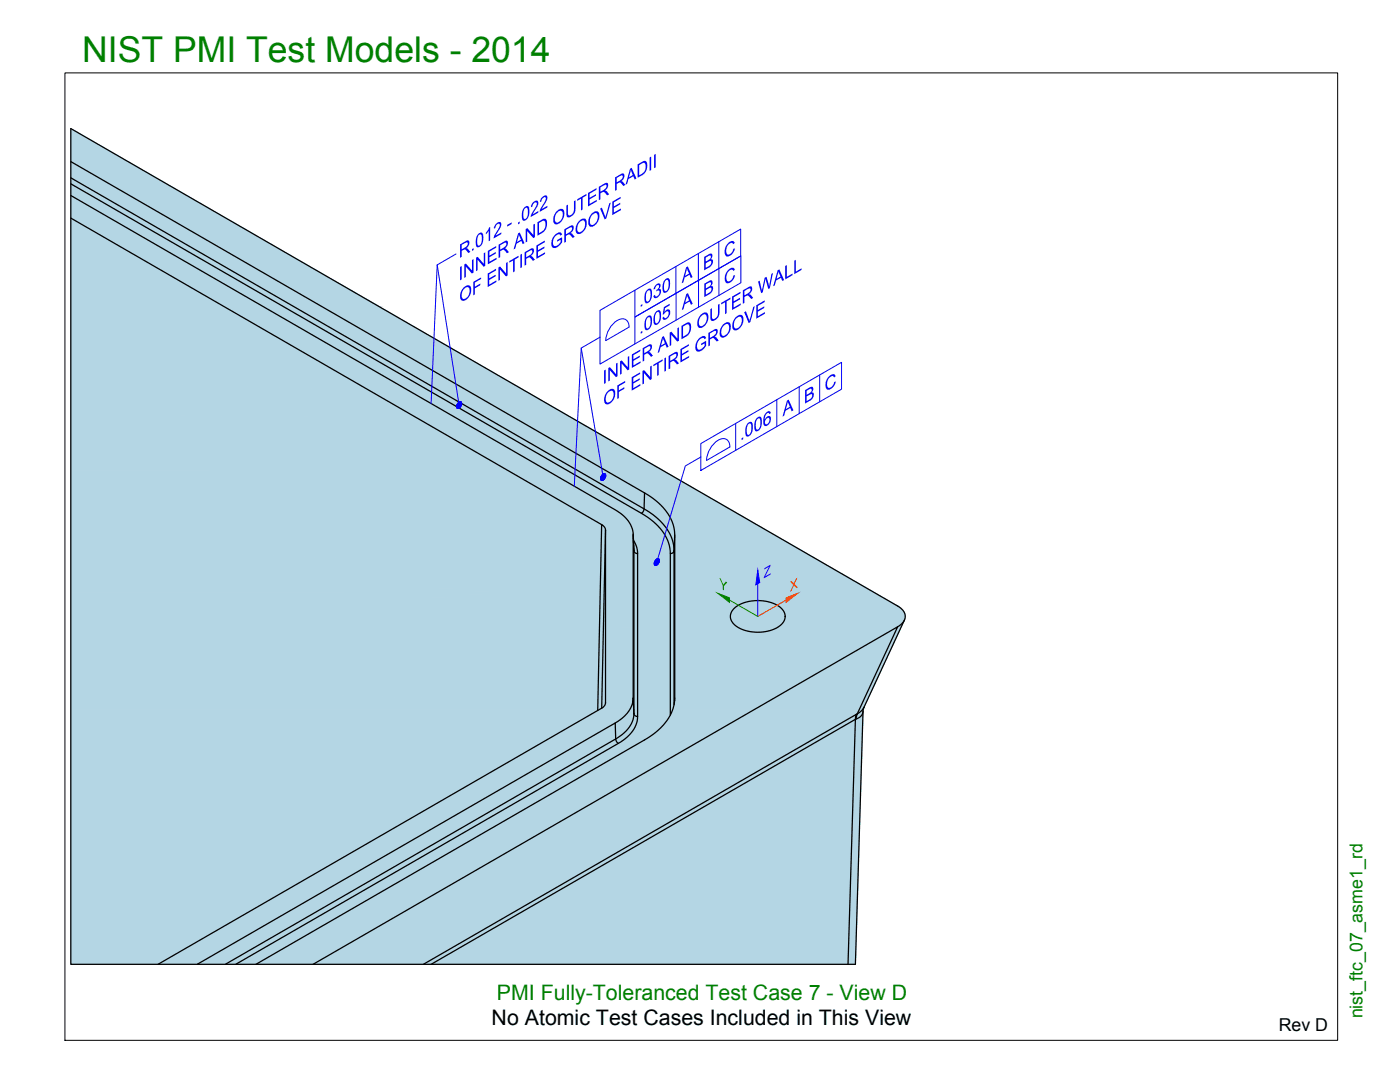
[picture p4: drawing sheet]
<svg xmlns="http://www.w3.org/2000/svg" width="279mm" height="216mm" viewBox="0 0 279 216" stroke-linecap="round" stroke-linejoin="round" font-family="sans-serif">
<!-- layer: Hat -->
<g fill="#b4d6e4" stroke="#b4d6e4" stroke-width=".2">
<path d="M14.1 58.6h57.1z"/>
<path d="M14.1 58.8h57.4z"/>
<path d="M14.1 59h57.8z"/>
<path d="M14.1 59.2h58.2z"/>
<path d="M14.1 59.4l58.6 .1z"/>
<path d="M14.1 59.7h59z"/>
<path d="M14.1 59.9h59.4z"/>
<path d="M14.1 60.2h59.9z"/>
<path d="M14.1 60.4l60.3 .1z"/>
<path d="M14.1 60.7h60.7z"/>
<path d="M14.1 60.9l61.2 .1z"/>
<path d="M14.1 61.2h61.6z"/>
<path d="M14.1 76.1l92.4 2.9h-92.4z"/>
<path d="M14.1 82.8l100.4 .8h-100.4z"/>
<path d="M14.1 83.9l101.2 .2h-101.2z"/>
<path d="M14.1 84.4l102.1 .2h-102.1z"/>
<path d="M14.1 84.9l102.9 .2h-102.9z"/>
<path d="M14.1 85.4l103.9 .2h-103.9z"/>
<path d="M14.1 85.9l104.8 .3h-104.8z"/>
<path d="M14.1 86.5l105.8 .2h-105.8z"/>
<path d="M14.1 87.1l106.9 .2h-106.9z"/>
<path d="M14.1 87.7l107.9 .3h-107.9z"/>
<path d="M14.1 88.3l109 .3h-109z"/>
<path d="M14.1 88.9l110.1 .3h-110.1z"/>
<path d="M14.1 89.6l111.2 .3h-111.2z"/>
<path d="M14.1 90.2l112.4 .3h-112.4z"/>
<path d="M14.1 90.9l113.5 .3h-113.5z"/>
<path d="M14.1 91.5l114.6 .3h-114.6z"/>
<path d="M14.1 92.2l115.8 .3h-115.8z"/>
<path d="M14.1 92.8l116.9 .4h-116.9z"/>
<path d="M14.1 93.5l118.1 .3h-118.1z"/>
<path d="M14.1 94.2l119.2 .3h-119.2z"/>
<path d="M14.1 109.6l154 5h-154z"/>
<path d="M14.1 114.7l154.8 .3h-154.8z"/>
<path d="M14.1 115.2l155.7 .3h-155.7z"/>
<path d="M14.1 115.7l156.6 .3h-156.6z"/>
<path d="M14.1 116.2l157.5 .4h-157.5z"/>
<path d="M14.1 116.7l158.5 .4h-158.5z"/>
<path d="M14.1 117.3l159.4 .4h-159.4z"/>
<path d="M14.1 117.9l160.5 .4h-160.5z"/>
<path d="M14.1 118.5l161.5 .4h-161.5z"/>
<path d="M14.1 119.1l162.6 .4h-162.6z"/>
<path d="M14.1 119.7l163.7 .5h-163.7z"/>
<path d="M14.1 120.4l164.8 .4h-164.8z"/>
<path d="M14.1 120.8l165 .1z"/>
<path d="M14.1 121l165.4 .1h-165.4z"/>
<path d="M14.1 121.2l165.6 .1h-165.6z"/>
<path d="M14.1 121.4l165.8 .1z"/>
<path d="M14.1 121.5h165.9z"/>
<path d="M14.1 121.6l166.1 .2h-166.1z"/>
<path d="M14.1 121.8l166.2 .2h-166.2z"/>
<path d="M14.1 122l166.3 .1z"/>
<path d="M14.1 122.2h166.4z"/>
<path d="M14.1 122.3l166.5 .2h-166.5z"/>
<path d="M14.1 122.6l166.5 .1h-166.5z"/>
<path d="M14.1 122.7l166.5 .1z"/>
<path d="M14.1 122.8l166.6 .2h-166.6z"/>
<path d="M14.1 123.1l166.5 .1h-166.5z"/>
<path d="M14.1 123.3l166.5 .1h-166.5z"/>
<path d="M14.1 123.5h166.5z"/>
<path d="M14.1 123.6l166.4 .1h-166.4z"/>
<path d="M14.1 123.8l166.2 .3h-166.2z"/>
<path d="M14.1 124.3l165.9 .5h-165.9z"/>
<path d="M14.1 125l165.6 .4h-165.6z"/>
<path d="M14.1 137.5l158.1 4h-158.1z"/>
<path d="M14.1 26.5l56.7 31.9h-56.7zM14.1 25.7v.8l56.7 31.9z"/>
<path d="M14.1 58.6h57.1l-.4-.2zM14.1 58.4h56.7l-56.7 .2z"/>
<path d="M14.1 58.8h57.4l-.3-.2zM14.1 58.6h57.1l-57.1 .2z"/>
<path d="M14.1 59h57.8l-.4-.2zM14.1 58.8h57.4l-57.4 .2z"/>
<path d="M14.1 59.2h58.2l-.4-.2zM14.1 59h57.8l-57.8 .2z"/>
<path d="M14.1 59.4l58.6 .1-.4-.3zM14.1 59.2h58.2l-58.2 .2z"/>
<path d="M14.1 59.7h59l-.4-.2zM14.1 59.5h58.6l-58.6 .2z"/>
<path d="M14.1 59.9h59.4l-.4-.2zM14.1 59.7h59l-59 .2z"/>
<path d="M14.1 60.2h59.9l-.5-.3zM14.1 59.9h59.4l-59.4 .3z"/>
<path d="M14.1 60.4l60.3 .1-.4-.3zM14.1 60.2h59.9l-59.9 .2z"/>
<path d="M14.1 60.7h60.7l-.4-.2zM14.1 60.5h60.3l-60.3 .2z"/>
<path d="M14.1 60.9l61.2 .1-.5-.3zM14.1 60.7h60.7l-60.7 .2z"/>
<path d="M14.1 61.2h61.6l-.4-.2zM14.1 61h61.2l-61.2 .2z"/>
<path d="M14.1 76.1l92.4 2.9-30.8-17.8zM14.1 61.2h61.6l-61.6 14.9z"/>
<path d="M14.1 82.8l100.4 .8-8-4.6zM14.1 79h92.4l-92.4 3.8z"/>
<path d="M14.1 83.9l101.2 .2-.8-.5zM14.1 83.6h100.4l-100.4 .3z"/>
<path d="M14.1 84.4l102.1 .2-.9-.5zM14.1 84.1h101.2l-101.2 .3z"/>
<path d="M14.1 84.9l102.9 .2-.8-.5zM14.1 84.6h102.1l-102.1 .3z"/>
<path d="M14.1 85.4l103.9 .2-1-.5zM14.1 85.1h102.9l-102.9 .3z"/>
<path d="M14.1 85.9l104.8 .3-.9-.6zM14.1 85.6h103.9l-103.9 .3z"/>
<path d="M14.1 86.5l105.8 .2-1-.5zM14.1 86.2h104.8l-104.8 .3z"/>
<path d="M14.1 87.1l106.9 .2-1.1-.6zM14.1 86.7h105.8l-105.8 .4z"/>
<path d="M14.1 87.7l107.9 .3-1-.7zM14.1 87.3h106.9l-106.9 .4z"/>
<path d="M14.1 88.3l109 .3-1.1-.6zM14.1 88h107.9l-107.9 .3z"/>
<path d="M14.1 88.9l110.1 .3-1.1-.6zM14.1 88.6h109l-109 .3z"/>
<path d="M14.1 89.6l111.2 .3-1.1-.7zM14.1 89.2h110.1l-110.1 .4z"/>
<path d="M14.1 90.2l112.4 .3-1.2-.6zM14.1 89.9h111.2l-111.2 .3z"/>
<path d="M14.1 90.9l113.5 .3-1.1-.7zM14.1 90.5h112.4l-112.4 .4z"/>
<path d="M14.1 91.5l114.6 .3-1.1-.6zM14.1 91.2h113.5l-113.5 .3z"/>
<path d="M14.1 92.2l115.8 .3-1.2-.7zM14.1 91.8h114.6l-114.6 .4z"/>
<path d="M14.1 92.8l116.9 .4-1.1-.7zM14.1 92.5h115.8l-115.8 .3z"/>
<path d="M14.1 93.5l118.1 .3-1.2-.6zM14.1 93.2h116.9l-116.9 .3z"/>
<path d="M14.1 94.2l119.2 .3-1.1-.7zM14.1 93.8h118.1l-118.1 .4z"/>
<path d="M14.1 109.6l154 5-34.8-20.1zM14.1 94.5h119.2l-119.2 15.1z"/>
<path d="M14.1 114.7l154.8 .3-.8-.4zM14.1 114.6h154l-154 .1z"/>
<path d="M14.1 115.2l155.7 .3-.9-.5zM14.1 115h154.8l-154.8 .2z"/>
<path d="M14.1 115.7l156.6 .3-.9-.5zM14.1 115.5h155.7l-155.7 .2z"/>
<path d="M14.1 116.2l157.5 .4-.9-.6zM14.1 116h156.6l-156.6 .2z"/>
<path d="M14.1 116.7l158.5 .4-1-.5zM14.1 116.6h157.5l-157.5 .1z"/>
<path d="M14.1 117.3l159.4 .4-.9-.6zM14.1 117.1h158.5l-158.5 .2z"/>
<path d="M14.1 117.9l160.5 .4-1.1-.6zM14.1 117.7h159.4l-159.4 .2z"/>
<path d="M14.1 118.5l161.5 .4-1-.6zM14.1 118.3h160.5l-160.5 .2z"/>
<path d="M14.1 119.1l162.6 .4-1.1-.6zM14.1 118.9h161.5l-161.5 .2z"/>
<path d="M14.1 119.7l163.7 .5-1.1-.7zM14.1 119.5h162.6l-162.6 .2z"/>
<path d="M14.1 120.4l164.8 .4-1.1-.6zM14.1 120.2h163.7l-163.7 .2z"/>
<path d="M14.1 120.8l165 .1-.2-.1zM14.1 120.8h164.8z"/>
<path d="M14.1 121l165.4 .1-.4-.2zM14.1 120.9h165z"/>
<path d="M14.1 121.2l165.6 .1-.2-.2zM14.1 121.1h165.4z"/>
<path d="M14.1 121.4l165.8 .1-.2-.2zM14.1 121.3h165.6z"/>
<path d="M14.1 121.5h165.9zM14.1 121.5h165.8z"/>
<path d="M14.1 121.6l166.1 .2-.2-.3zM14.1 121.5h165.9z"/>
<path d="M14.1 121.8l166.2 .2-.1-.2zM14.1 121.8h166.1z"/>
<path d="M14.1 122l166.3 .1-.1-.1zM14.1 122h166.2z"/>
<path d="M14.1 122.2h166.4l-.1-.1zM14.1 122.1h166.3z"/>
<path d="M14.1 122.3l166.5 .2-.1-.3zM14.1 122.2h166.4z"/>
<path d="M14.1 122.6l166.5 .1v-.2zM14.1 122.5h166.5z"/>
<path d="M14.1 122.7l166.5 .1zM14.1 122.7h166.5z"/>
<path d="M14.1 122.8l166.6 .2-.1-.2zM14.1 122.8h166.5z"/>
<path d="M14.1 123.1l166.5 .1 .1-.2zM14.1 123h166.6z"/>
<path d="M14.1 123.3l166.5 .1v-.2zM14.1 123.2h166.5z"/>
<path d="M14.1 123.5l166.5-.1zM14.1 123.4h166.5z"/>
<path d="M14.1 123.6l166.4 .1 .1-.2zM14.1 123.5h166.5z"/>
<path d="M14.1 123.8l166.2 .3 .2-.4zM14.1 123.7h166.4l-166.4 .1z"/>
<path d="M14.1 124.3l165.9 .5 .3-.7zM14.1 124.1h166.2l-166.2 .2z"/>
<path d="M14.1 125l165.6 .4 .3-.6zM14.1 124.8h165.9l-165.9 .2z"/>
<path d="M14.1 137.5l158.1 4 7.5-16.1zM14.1 125.4h165.6l-165.6 12.1z"/>
<path d="M14.1 192.4h156.6l1.5-50.9zM14.1 141.5h158.1l-158.1 50.9z"/>
</g>
<!-- layer: PV-2EA8 -->
<g fill="none" stroke="#000" stroke-width=".25">
<path d="M14.1 39l108.7 62.7a6.1 6.1 0 0 1 3.6 5v32.5M14.1 25.7l165 95.2a2.09 2.09 0 0 1 .9 3.6l-.9 .6M14.1 32.3l114.5 66.1-.1 3.1a10.6 10.6 0 0 1 6 7.9v.5l.2-3.2M14.1 35.5l114.4 66-.1 .5-.4 .4M14.1 36.7l113.9 65.7a10.1 10.1 0 0 1 5.8 7.5v32.8M14.1 43.5l106 61.2M128.6 98.4a10.7 10.7 0 0 1 6 7.8v33.6M120.8 105.8l-.1-.5-.6-.6-.8 37.1M120.8 105.8v34.4M120.8 105.8l-.7 35.5M126.4 106.6l.1 3.3a.68 .68 0 0 0 .7 .6l-.1-1.2-.7-1.5M126.5 109.7v32.7"/>
<path d="M127.2 110.5v32.5a.68 .68 0 0 1-.7-.6M133.8 110.5a.68 .68 0 0 0 .7-.6v30.7M134.7 139.2a9.6 9.6 0 0 1-4.8 7.7l-78.8 45.5M146.5 121.4a7.9 7.9 0 0 1 9.5 0 2.19 2.19 0 0 1-.6 3.6 8 8 0 0 1-8.9-.4 2.06 2.06 0 0 1 0-3.2zM180.5 123.7l-8.1 17.5M120.1 141.3l-88.5 51.1M120.8 140.3l-.2 .6-.5 .4M122.9 147.5l-.1-3.2-83.4 48.1M122.9 147.5l-77.9 44.9M123.4 148.3l-76.3 44.1M126.5 142.4l-.1-3.2a6.1 6.1 0 0 1-3.6 5.1M126.5 142.4a6.2 6.2 0 0 1-3.6 5.1"/>
<path d="M127.2 143a6.6 6.6 0 0 1-3.8 5.3l-.4-.3-.1-.5M170.8 142.6l-1.6 49.8M172.2 141.9a1.75 1.75 0 0 1-1.4 1.6M172.4 141.2l-.5 .7-.8 .5 8-17.3-116.6 67.3M172.4 141.2l-.2 .7-1.5 50.5M84.5 192.4l86.6-50-.3 1.1-84.7 48.9"/>
</g>
<!-- layer: Ano Green -->
<path d="M143.6 115.3l.2 .2 .5 1.2 .6-.7 .2 .2-.6 .8v.8l-.3-.1v-.9z" fill="#008000"/>
<!-- layer: ANO -->
<path d="M151.2 113.8l.4 2.4-.8 .5z" fill="#00f" stroke="#00f" stroke-width=".2"/>
<path d="M151.2 116.5v6.5" fill="none" stroke="#00f" stroke-width=".2"/>
<!-- layer: Ano Red -->
<path d="M156.9 119.7l-5.7 3.3" fill="none" stroke="#ff3f00" stroke-width=".2"/>
<path d="M157.7 116.1l.2-.1 .5 .4 .5-1 .2-.1-.5 1.2 .6 .7-.2 .2-.6-.6-.5 1.1-.2 .2 .6-1.4z" fill="#ff3f00"/>
<!-- layer: Ano Green -->
<path d="M145.6 119.7l5.6 3.3" fill="none" stroke="#008000" stroke-width=".2"/>
<!-- layer: 0 -->
<path d="M119.7 67.3l-3.7 2.2-1.4 27.5" fill="none" stroke="#00f" stroke-width=".2"/>
<!-- layer: ANO -->
<g fill="#00f">
<path d="M151.3 56.2l.3-.2 .5 2.1 .5-2.7 .4-.2 .5 2 .5-2.6 .3-.1-.7 3-.3 .2-.5-2-.6 2.6-.3 .2z"/>
<path d="M156.7 53.1l.3-.2v2.3l1.2-.6v.3l-1.5 .8z"/>
<path d="M158.5 52l.3-.2v2.4l1.2-.7v.4l-1.5 .8z"/>
<path d="M155.2 53.9l.3-.2 1 2.2-.4 .2-.2-.7-1 .6-.3 .9-.3 .2zM155.4 54.1l-.4 1.5 .8-.4z"/>
</g>
<path d="M126.7 63.3l21.2-12.2v5.3l-28.2 16.2v-10.7l28.1-16.2v5.4l-21.1 12.2v5.3" fill="none" stroke="#00f" stroke-width=".2"/>
<!-- layer: 0 -->
<g fill="none" stroke="#00f" stroke-width=".2">
<path d="M87.3 52.9l4.2 27.4M91 50.7l-3.7 2.2-1.3 27.6M116 69.5l4.3 25.2M91.1 81.1l.5-.3-.5 .4zM91.1 81.2l.5-.4-.5 .5zM91.1 81l.5-.2-.5 .3zM91.2 80.9l.4-.1-.5 .2zM91.2 80.7l.4 .1-.4 .1zM91.3 80.6l.3 .2-.4-.1zM91.4 80.5l.2 .3-.3-.2zM91.4 80.4l.1-.1 .1 .5zM91.4 80.4l.2 .4-.2-.3z"/>
<path d="M91.5 80.3l.1-.1v.6zM91.6 80.8l.2 .5-.1 .1zM91.6 80.8l.3 .4-.1 .1zM91.6 80.8l.4 .3-.1 .1zM91.6 80.8l.5 .1-.1 .2zM91.6 80.8h.5v.1zM91.6 80.8l.5-.1v.1zM91.6 80.8l.6-.3-.1 .2zM91.6 80.8l.5-.4zM91.6 80.8l-.4 .6zM91.6 80.8l-.3 .7zM91.6 80.8l-.2 .7z"/>
<path d="M91.6 80.8l-.1 .7zM91.6 80.8l.1 .6h-.1zM91.6 80.2h.2l-.2 .6zM91.8 80.2l-.2 .6zM91.9 80.2l-.3 .6zM92 80.2l-.4 .6zM92.1 80.3l-.5 .5zM119.8 95.5l.6-.3-.5 .4zM119.9 95.4l.5-.2-.6 .3zM119.9 95.6l.5-.4-.5 .5zM119.9 95.2h.5l-.5 .2zM119.9 95.1l.5 .1h-.5z"/>
<path d="M120 95l.4 .2-.5-.1zM120.1 94.8l.3 .4-.4-.2zM120.2 94.7h.1l.1 .5zM120.2 94.7l.2 .5-.3-.4zM120.3 94.7l.1-.1v.6zM120.4 95.2l.2 .4-.1 .1zM120.4 95.2l.3 .3-.1 .1zM120.4 95.2l.3 .2v.1zM120.4 95.2l.4 .1-.1 .1zM120.4 95.2h.5l-.1 .1zM120.4 95.2l.5-.2v.2zM120.4 95.2l.5-.3z"/>
<path d="M120.4 95.2l.5-.4zM120.4 95.2l-.5 .6zM120.4 95.2l-.4 .6zM120.4 95.2l-.3 .7zM120.4 95.2l-.2 .7zM120.4 95.2l-.1 .6zM120.4 95.2v.6zM120.4 94.6l.1-.1-.1 .7zM120.5 94.5l-.1 .7zM120.6 94.5l-.2 .7zM120.7 94.5l-.3 .7zM120.7 94.6l-.3 .6z"/>
<path d="M120.8 94.6l-.4 .6zM120.9 94.7l-.5 .5z"/>
</g>
<!-- layer: ANO -->
<g fill="#00f">
<path d="M122.8 35.4l1.2-.7 .4-.1 .2 .3v.5l-.6 .8 .3 .1 .5 .6-.4 .2-.7-.7-.6 .3v1.2l-.3 .2zM123.1 35.5v.9l.9-.6 .3-.6-.2-.2z"/>
<path d="M125.7 33.7l.4-.2 .9 2.1-.3 .2-.3-.6-1 .5-.2 1-.4 .2zM125.9 33.9l-.4 1.5 .8-.5z"/>
<path d="M127.3 32.8l1.3-.7 .4 .2 .2 .5-.1 .8-.3 .8-.5 .4-1 .7zM127.6 32.9v2.1l.9-.7 .4-.9-.1-.7-.2-.2z"/>
</g>
<path d="M129.8 31.2v2.9M130.7 30.7v2.9" fill="none" stroke="#00f" stroke-width=".31"/>
<!-- layer: 0 -->
<g fill="none" stroke="#00f" stroke-width=".2">
<path d="M139.9 91.2l-3.1 1.8-5.5 18.5M130.6 112.5l.5-.3-.5 .4zM130.6 112.3l.5-.1-.5 .3zM130.6 112.6l.5-.4-.5 .5zM130.6 112.2h.5l-.5 .1zM130.6 112.1l.5 .1h-.5zM130.7 111.9l.4 .3-.5-.1zM130.8 111.8l.3 .4-.4-.3zM130.9 111.7l.1-.1 .1 .6zM130.9 111.7l.2 .5-.3-.4zM131 111.6h.1v.6zM131.1 112.2l-.2 .6z"/>
<path d="M131.1 112.2l-.1 .6zM131.1 112.2l.1 .5-.1 .1zM131.1 112.2l.2 .4-.1 .1zM131.1 112.2l.3 .3-.1 .1zM131.1 112.2l.3 .2v.1zM131.1 112.2h.4l-.1 .2zM131.1 112.2l.5-.1-.1 .1zM131.1 112.2l.5-.2v.1zM131.1 112.2l.5-.4v.2zM131.1 112.2l.5-.5zM131.1 111.6l.1-.1-.1 .7zM131.1 112.2l-.5 .5z"/>
<path d="M131.1 112.2l-.4 .6zM131.1 112.2l-.3 .6zM131.2 111.5l-.1 .7zM131.3 111.5l-.2 .7zM131.4 111.5l-.3 .7zM131.5 111.6l-.4 .6zM131.6 111.6l-.5 .6z"/>
</g>
<!-- layer: ANO -->
<path d="M139.9 88.5l28.1-16.2v5.4l-28.1 16.2zM141 91.9a4.9 4.9 0 0 1 2.9-4.3 1.37 1.37 0 0 1 1.8 1.6l-4.7 2.7M146.8 84.5v5.4" fill="none" stroke="#00f" stroke-width=".2"/>
<!-- layer: Bdr -->
<path d="M13 14.5h254v193.1h-254z" fill="none" stroke="#000" stroke-width=".2"/>
<!-- layer: obj -->
<path d="M14.1 25.7v166.7h156.6" fill="none" stroke="#000" stroke-width=".25"/>
<text font-size="7.1" fill="#008000" x="16.4" y="12.4">NIST PMI Test Models - 2014</text>
<text font-size="4.3" fill="#008000" x="99.2" y="199.5">PMI Fully-Toleranced Test Case 7 - View D</text>
<text font-size="4.3" x="98.1" y="204.6">No Atomic Test Cases Included in This View</text>
<g font-size="4.2" fill="#00f">
<text x="91.6" y="51.6" transform="rotate(-30 91.6 51.6)">R.012 - .022</text>
<text x="91.7" y="60.5" transform="rotate(-30 91.7 60.5)">OF ENTIRE GROOVE</text>
<text x="127.6" y="61.4" transform="rotate(-30 127.6 61.4)">.030 A B C</text>
<text x="127.6" y="66.8" transform="rotate(-30 127.6 66.8)">.005 A B C</text>
<text x="120.4" y="81.2" transform="rotate(-30 120.4 81.2)">OF ENTIRE GROOVE</text>
<text x="147.7" y="88" transform="rotate(-30 147.7 88)">.006 A B C</text>
</g>
<text font-size="3.5" fill="#008000" x="271.9" y="203.2" transform="rotate(-90 271.9 203.2)">nist_ftc_07_asme1_rd</text>
<text font-size="3.5" x="255.2" y="205.6">Rev D</text>
<text font-size="3.1" fill="#008000" x="145.1" y="118.2" transform="rotate(-150 145.1 118.2)">Y</text>
<text font-size="3.1" fill="#00f" x="152.4" y="115.4" transform="rotate(-30 152.4 115.4)">Z</text>
<text font-size="3.1" fill="#ff3f00" x="159.2" y="117.2" transform="rotate(150 159.2 117.2)">X</text>
</svg>
